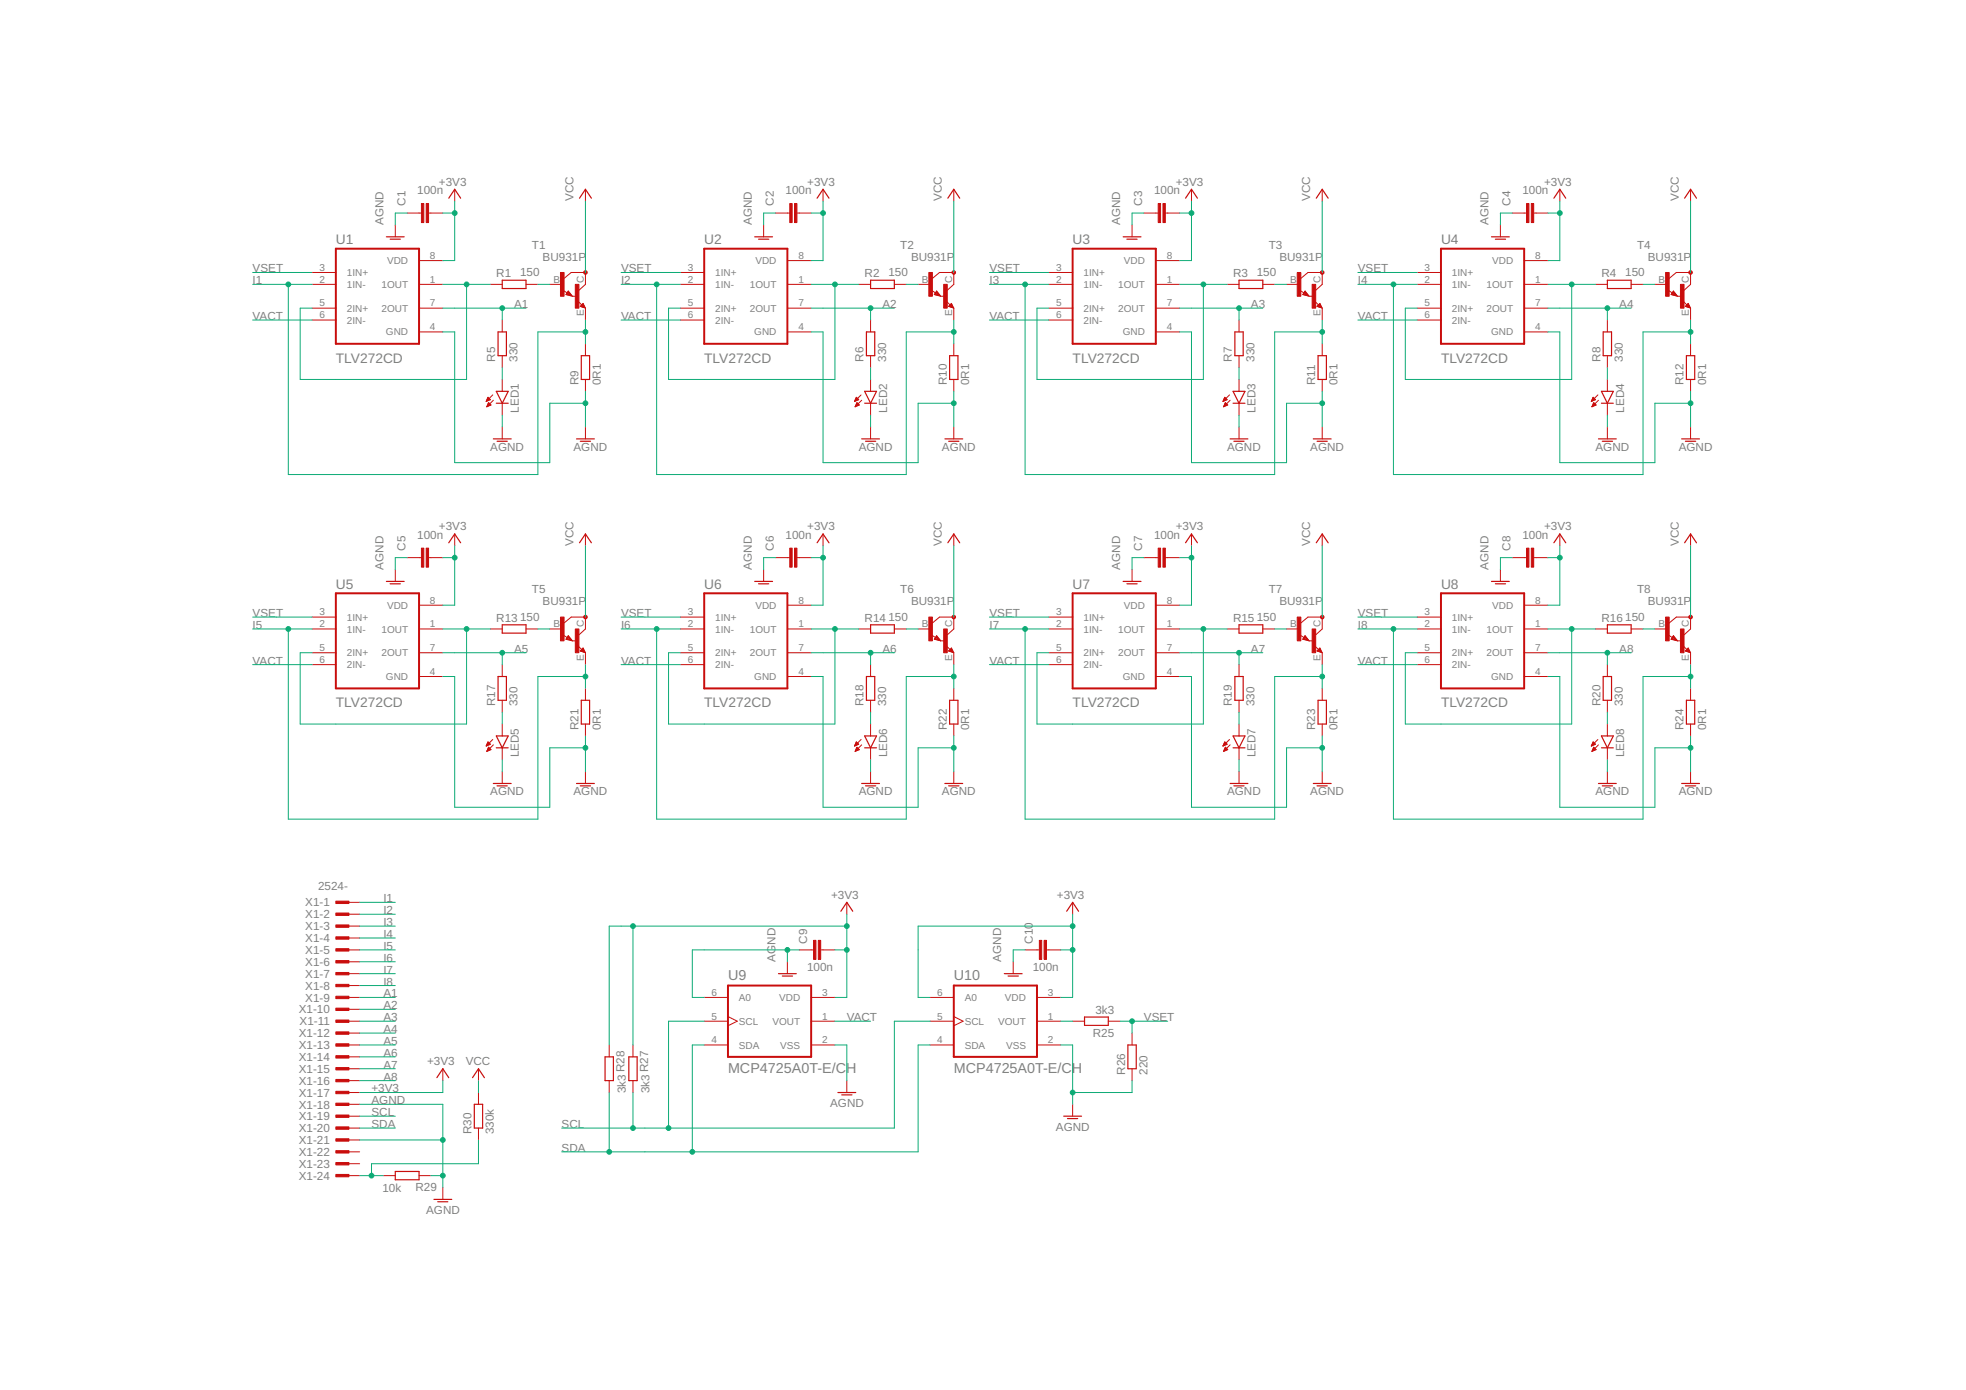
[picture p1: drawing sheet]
<svg xmlns="http://www.w3.org/2000/svg" width="420mm" height="297mm" viewBox="0 0 420 297" stroke-linecap="round" stroke-linejoin="round" font-family="sans-serif">
<g fill="none" stroke="#c90d0c" stroke-width=".21">
<path d="M66.7 58.2h5.1M84.5 48.1v2.5M87 45.5h3.1M89.6 55.7h5M91.6 45.5h3M97.2 40.4v2.6M120.5 59.5l1.6-1.3h3v2.6l-1.4 1.2M125.1 40.4v2.6M145.4 58.2h5.1M163.2 48.1v2.5M165.7 45.5h3.1M168.3 55.7h5.1"/>
<path d="M170.3 45.5h3.1M175.9 40.4v2.6M199.3 59.5l1.5-1.3h3v2.6l-1.4 1.2M203.8 40.4v2.6M224.2 58.2h5M241.9 48.1v2.5M244.5 45.5h3M247 55.7h5.1M249 45.5h3.1M254.6 40.4v2.6M278 59.5l1.5-1.3h3.1v2.6l-1.4 1.2M282.6 40.4v2.6"/>
<path d="M302.9 58.2h5.1M320.7 48.1v2.5M323.2 45.5h3M325.7 55.7h5.1M327.8 45.5h3M333.4 40.4v2.6M356.7 59.5l1.5-1.3h3.1v2.6l-1.4 1.2M361.3 40.4v2.6M66.7 60.8h5.1M66.7 65.8h5.1M66.7 68.4h5.1M89.6 60.8h5"/>
<path d="M89.6 65.8h5M89.6 70.9h5M104.8 60.8h2.5M107.3 68.4v2.5M107.3 76v2.5M112.4 60.8h2.6M117.5 60.8h2.5M120.2 62l1 .6M121.2 62.8l.2-.4 .7 .8-1-.3 .3-.6 .8 .9M121.5 62.2l.8 1.1-1.4-.4zM122.3 63.3h.7M123.5 64.4l.8 .8"/>
<path d="M124.6 64.8l.5 1-1.1-.3zM124.6 65.1l.3 .6-.8-.2 .5-.5 .4 .7M125.1 65.8v2.6M125.1 73.5v2.5M145.4 60.8h5.1M145.4 65.8h5.1M145.4 68.4h5.1M168.3 60.8h5.1M168.3 65.8h5.1M168.3 70.9h5.1M183.5 60.8h2.6M186.1 68.4v2.5"/>
<path d="M186.1 76v2.5M191.1 60.8h2.6M196.2 60.8h2.6M199 62l.9 .6M199.9 62.8l.3-.4 .6 .8-1-.3 .4-.6 .7 .9M200.2 62.2l.8 1.1-1.3-.4zM201 63.3h.7M202.2 64.4l.8 .8M203.3 64.8l.5 1-1.1-.3zM203.3 65.1l.3 .6-.8-.2 .5-.5 .4 .7M203.8 65.8v2.6M203.8 73.5v2.5"/>
<path d="M224.2 60.8h5M224.2 65.8h5M224.2 68.4h5M247 60.8h5.1M247 65.8h5.1M247 70.9h5.1M262.3 60.8h2.5M264.8 68.4v2.5M264.8 76v2.5M269.9 60.8h2.5M275 60.8h2.5M277.7 62l1 .6"/>
<path d="M278.6 62.8l.3-.4 .6 .8-1-.3 .4-.6 .8 .9M278.9 62.2l.9 1.1-1.4-.4zM279.8 63.3h.6M281 64.4l.8 .8M282.1 64.8l.5 1-1.1-.3zM282.1 65.1l.2 .6-.7-.2 .5-.5 .3 .7M282.6 65.8v2.6M282.6 73.5v2.5M302.9 60.8h5.1M302.9 65.8h5.1M302.9 68.4h5.1M325.7 60.8h5.1"/>
<path d="M325.7 65.8h5.1M325.7 70.9h5.1M341 60.8h2.5M343.5 68.4v2.5M343.5 76v2.5M348.6 60.8h2.5M353.7 60.8h2.5M356.4 62l1 .6M357.4 62.8l.2-.4 .6 .8-1-.3 .4-.6 .8 .9M357.6 62.2l.9 1.1-1.4-.4zM358.5 63.3h.6M359.7 64.4l.8 .8"/>
<path d="M360.8 64.8l.5 1-1.1-.3zM360.8 65.1l.2 .6-.7-.2 .5-.5 .4 .7M361.3 65.8v2.6M361.3 73.5v2.5M103.9 85.7h.3M104 85.5h.5M104.1 85.4h.6M104.1 86.9h.1M104.1 85.3h.6M104.1 86.7h.3M104.2 85.2h.4M104.2 86.6h.5"/>
<path d="M104.2 85.1h.3M104.2 86.5h.7M104.3 84.9h.1M104.3 86.4h.5M104.3 84.9l.5 .5-.9 .4zM104.3 86.3h.3M104.4 86.1h.1M104.4 86l.5 .6-.9 .3zM105.3 84.4l-1.4 1.4M105.4 85.5l-1.4 1.4M107.3 81.1v2.5M107.3 86.2v2.5"/>
<path d="M107.3 91.2v2.6M125.1 81.1v2.5M125.1 91.2v2.6M182.7 85.7h.2M182.7 85.5h.5M182.8 85.4h.7M182.8 86.9h.1M182.8 85.3h.6M182.8 86.7h.4M182.9 85.2h.4M182.9 86.6h.6M182.9 85.1h.3"/>
<path d="M182.9 86.5h.7M183 84.9h.1M183 86.4h.5M183 84.9l.5 .5-.9 .4zM183 86.3h.4M183.1 86.1h.1M183.1 86l.5 .6-.8 .3zM184 84.4l-1.4 1.4M184.1 85.5l-1.3 1.4M186.1 81.1v2.5M186.1 86.2v2.5M186.1 91.2v2.6"/>
<path d="M203.8 81.1v2.5M203.8 91.2v2.6M261.4 85.7h.2M261.5 85.5h.4M261.5 85.4h.7M261.5 86.9h.1M261.6 85.3h.5M261.6 86.7h.3M261.6 85.2h.4M261.6 86.6h.6M261.7 85.1h.2M261.7 86.5h.6"/>
<path d="M261.7 84.9h.1M261.7 86.4h.5M261.7 84.9l.6 .5-.9 .4zM261.8 86.3h.3M261.8 86.1h.2M261.9 86l.5 .6-.9 .3zM262.8 84.4l-1.4 1.4M262.9 85.5l-1.4 1.4M264.8 81.1v2.5M264.8 86.2v2.5M264.8 91.2v2.6M282.6 81.1v2.5"/>
<path d="M282.6 91.2v2.6M340.1 85.7h.3M340.2 85.5h.5M340.2 85.4h.7M340.2 86.9h.1M340.3 85.3h.6M340.3 86.7h.3M340.3 85.2h.5M340.3 86.6h.6M340.4 85.1h.2M340.4 86.5h.7M340.4 84.9h.1"/>
<path d="M340.4 86.4h.6M340.5 84.9l.5 .5-.9 .4zM340.5 86.3h.3M340.6 86.1h.1M340.6 86l.5 .6-.9 .3zM341.5 84.4l-1.4 1.4M341.6 85.5l-1.4 1.4M343.5 81.1v2.5M343.5 86.2v2.5M343.5 91.2v2.6M361.3 81.1v2.5M361.3 91.2v2.6"/>
<path d="M87 119.2h3.1M91.6 119.2h3M97.2 114.1v2.5M125.1 114.1v2.5M165.7 119.2h3.1M170.3 119.2h3.1M175.9 114.1v2.5M203.8 114.1v2.5M244.5 119.2h3M249 119.2h3.1M254.6 114.1v2.5M282.6 114.1v2.5"/>
<path d="M323.2 119.2h3M327.8 119.2h3M333.4 114.1v2.5M361.3 114.1v2.5M66.7 131.9h5.1M66.7 134.4h5.1M66.7 139.5h5.1M84.5 121.7v2.5M89.6 134.4h5M89.6 139.5h5M89.6 129.3h5M104.8 134.4h2.5"/>
<path d="M112.4 134.4h2.6M117.5 134.4h2.5M120.2 135.6l1 .6M120.5 133.1l1.6-1.2h3v2.5l-1.4 1.3M121.2 136.4l.2-.3 .7 .7-1-.2 .3-.7 .8 .9M121.5 135.8l.8 1.1-1.4-.3zM122.3 136.9h.7M123.5 138l.8 .8M124.6 138.5l.5 1-1.1-.4zM124.6 138.7l.3 .7-.8-.3 .5-.5 .4 .8M125.1 139.5v2.5M145.4 131.9h5.1"/>
<path d="M145.4 134.4h5.1M145.4 139.5h5.1M163.2 121.7v2.5M168.3 134.4h5.1M168.3 139.5h5.1M168.3 129.3h5.1M183.5 134.4h2.6M191.1 134.4h2.6M196.2 134.4h2.6M199 135.6l.9 .6M199.3 133.1l1.5-1.2h3v2.5l-1.4 1.3M199.9 136.4l.3-.3 .6 .7-1-.2 .4-.7 .7 .9"/>
<path d="M200.2 135.8l.8 1.1-1.3-.3zM201 136.9h.7M202.2 138l.8 .8M203.3 138.5l.5 1-1.1-.4zM203.3 138.7l.3 .7-.8-.3 .5-.5 .4 .8M203.8 139.5v2.5M224.2 131.9h5M224.2 134.4h5M224.2 139.5h5M241.9 121.7v2.5M247 134.4h5.1M247 139.5h5.1"/>
<path d="M247 129.3h5.1M262.3 134.4h2.5M269.9 134.4h2.5M275 134.4h2.5M277.7 135.6l1 .6M278 133.1l1.5-1.2h3.1v2.5l-1.4 1.3M278.6 136.4l.3-.3 .6 .7-1-.2 .4-.7 .8 .9M278.9 135.8l.9 1.1-1.4-.3zM279.8 136.9h.6M281 138l.8 .8M282.1 138.5l.5 1-1.1-.4zM282.1 138.7l.2 .7-.7-.3 .5-.5 .3 .8"/>
<path d="M282.6 139.5v2.5M302.9 131.9h5.1M302.9 134.4h5.1M302.9 139.5h5.1M320.7 121.7v2.5M325.7 134.4h5.1M325.7 139.5h5.1M325.7 129.3h5.1M341 134.4h2.5M348.6 134.4h2.5M353.7 134.4h2.5M356.4 135.6l1 .6"/>
<path d="M356.7 133.1l1.5-1.2h3.1v2.5l-1.4 1.3M357.4 136.4l.2-.3 .6 .7-1-.2 .4-.7 .8 .9M357.6 135.8l.9 1.1-1.4-.3zM358.5 136.9h.6M359.7 138l.8 .8M360.8 138.5l.5 1-1.1-.4zM360.8 138.7l.2 .7-.7-.3 .5-.5 .4 .8M361.3 139.5v2.5M66.7 142h5.1M89.6 144.6h5M103.9 159.4h.2M104 159.2h.3"/>
<path d="M104 159.1h.6M104.1 159h.7M104.1 158.9h.5M104.2 158.8h.3M104.2 158.6h.2M104.3 158.5l.5 .5-.9 .4zM104.3 160h.4M104.3 159.9h.3M104.4 159.7h.1M104.4 159.7l.5 .5-.9 .4zM105.3 158l-1.4 1.4M105.4 159.2l-1.4 1.4"/>
<path d="M107.3 142v2.6M107.3 149.6v2.6M107.3 154.7v2.6M107.3 159.8v2.5M125.1 147.1v2.5M125.1 154.7v2.6M145.4 142h5.1M168.3 144.6h5.1M182.6 159.4h.2M182.7 159.2h.3M182.8 159.1h.5M182.8 159h.7"/>
<path d="M182.9 158.9h.4M182.9 158.8h.3M183 158.6h.1M183 160h.4M183 158.5l.5 .5-.9 .4zM183.1 159.9h.2M183.1 159.7h.1M183.1 159.7l.5 .5-.8 .4zM184 158l-1.4 1.4M184.1 159.2l-1.3 1.4M186.1 142v2.6M186.1 149.6v2.6"/>
<path d="M186.1 154.7v2.6M186.1 159.8v2.5M203.8 147.1v2.5M203.8 154.7v2.6M224.2 142h5M247 144.6h5.1M261.4 159.4h.1M261.4 159.2h.4M261.5 159.1h.6M261.5 159h.7M261.6 158.9h.5M261.6 158.8h.4"/>
<path d="M261.7 158.6h.2M261.7 160h.4M261.7 158.5l.6 .5-.9 .4zM261.8 159.9h.2M261.9 159.7h.1M261.9 159.7l.5 .5-.9 .4zM262.8 158l-1.4 1.4M262.9 159.2l-1.4 1.4M264.8 142v2.6M264.8 149.6v2.6M264.8 154.7v2.6M264.8 159.8v2.5"/>
<path d="M282.6 147.1v2.5M282.6 154.7v2.6M302.9 142h5.1M325.7 144.6h5.1M340.1 159.4h.1M340.2 159.2h.3M340.2 159.1h.6M340.3 159h.6M340.3 158.9h.5M340.4 158.8h.3M340.4 158.6h.2M340.5 160h.4"/>
<path d="M340.5 158.5l.5 .5-.9 .4zM340.5 159.9h.3M340.6 159.7h.1M340.6 159.7l.5 .5-.9 .4zM341.5 158l-1.4 1.4M341.6 159.2l-1.4 1.4M343.5 142v2.6M343.5 149.6v2.6M343.5 154.7v2.6M343.5 159.8v2.5M361.3 147.1v2.5M361.3 154.7v2.6"/>
<path d="M104.1 160.4h.2M104.1 160.3h.5M104.2 160.2h.7M104.2 160.1h.6M107.3 164.9v2.5M125.1 164.9v2.5M182.8 160.4h.2M182.9 160.3h.4M182.9 160.2h.7M183 160.1h.5M186.1 164.9v2.5M203.8 164.9v2.5"/>
<path d="M261.5 160.4h.3M261.6 160.3h.4M261.6 160.2h.7M261.7 160.1h.6M264.8 164.9v2.5M282.6 164.9v2.5M340.3 160.4h.2M340.3 160.3h.5M340.4 160.2h.7M340.4 160.1h.6M343.5 164.9v2.5M361.3 164.9v2.5"/>
<path d="M74.3 192.8h2.6M74.3 195.4h2.6M74.3 197.9h2.6M181 192.8v2.6M229.2 192.8v2.6M74.3 218.2h2.6M74.3 213.1h2.6M74.3 203h2.6M74.3 200.4h2.6M74.3 205.5h2.6M74.3 208.1h2.6M74.3 210.6h2.6"/>
<path d="M74.3 215.7h2.6M150.5 218.2h5.1M150.5 213.1h5.1M155.6 217.2l2 1-2 1M168.3 205.5v2.6M170.8 203h3.1M173.4 218.2h5M173.4 213.1h5M175.4 203h3M198.8 218.2h5M198.8 213.1h5M203.8 217.2l2 1-2 1"/>
<path d="M216.5 205.5v2.6M219.1 203h3M221.6 218.2h5.1M221.6 213.1h5.1M223.6 203h3.1M229.2 218.2h2.6M236.9 218.2h2.5M74.3 223.3h2.6M74.3 220.8h2.6M74.3 225.8h2.6M74.3 228.4h2.6M74.3 230.9h2.6"/>
<path d="M74.3 233.5h2.6M74.3 236h2.6M74.3 238.5h2.6M94.6 228.4v2.5M102.3 228.4v2.5M102.3 233.5v2.5M130.2 223.3v2.5M130.2 230.9v2.6M135.3 223.3v2.5M135.3 230.9v2.6M150.5 223.3h5.1M173.4 223.3h5"/>
<path d="M181 230.9v2.6M198.8 223.3h5M221.6 223.3h5.1M229.2 236v2.5M241.9 220.8v2.5M241.9 228.4v2.5M74.3 241.1h2.6M74.3 243.6h2.6M74.3 246.1h2.6M74.3 248.7h2.6M74.3 251.2h2.6M81.9 251.2h2.6"/>
<path d="M89.6 251.2h2.5M94.6 253.8v2.5M102.3 241.1v2.5"/>
</g>
<g fill="none" stroke="#c90d0c" stroke-width=".25">
<path d="M82.6 50.6h3.8M83.4 51.1h2.2M95.9 42.4l1.3-2 1.2 2M107.3 59.9h5.1v1.8h-5.1zM123.8 42.4l1.3-2 1.3 2M161.3 50.6h3.8M162.1 51.1h2.2M174.6 42.4l1.3-2 1.3 2M186.1 59.9h5v1.8h-5zM202.6 42.4l1.2-2 1.3 2M240 50.6h3.8M240.8 51.1h2.2"/>
<path d="M253.4 42.4l1.2-2 1.3 2M264.8 59.9h5.1v1.8h-5.1zM281.3 42.4l1.3-2 1.2 2M318.7 50.6h3.9M319.6 51.1h2.2M332.1 42.4l1.3-2 1.2 2M343.5 59.9h5.1v1.8h-5.1zM360 42.4l1.3-2 1.3 2M106.4 70.9h1.8v5.1h-1.8zM121.4 62.7v-.2l.5 .6-.7-.3M124.2 76h1.8v5.1h-1.8zM124.6 65.1l-.4 .4 .5 .1-.2-.3"/>
<path d="M185.2 70.9h1.7v5.1h-1.7zM200.2 62.7v-.2l.5 .6-.8-.3M202.9 76h1.8v5.1h-1.8zM203.3 65.1l-.4 .4 .6 .1-.3-.3M263.9 70.9h1.8v5.1h-1.8zM278.9 62.7v-.2l.5 .6-.8-.3M281.7 76h1.8v5.1h-1.8zM282.1 65.1l-.4 .4 .5 .1-.3-.3M342.6 70.9h1.8v5.1h-1.8zM357.6 62.7v-.2l.5 .6-.7-.3M360.4 76h1.8v5.1h-1.8zM360.8 65.1l-.4 .4 .5 .1-.2-.3"/>
<path d="M105.4 93.8h3.8M106.1 83.6h2.5l-1.3 2.6zM106.1 86.2h2.5M106.2 94.3h2.2M123.2 93.8h3.8M124 94.3h2.2M184.1 93.8h3.9M184.8 86.2h2.5M184.8 83.6h2.5l-1.2 2.6zM185 94.3h2.2M201.9 93.8h3.8M202.7 94.3h2.2"/>
<path d="M262.9 93.8h3.8M263.5 86.2h2.6M263.5 83.6h2.6l-1.3 2.6zM263.7 94.3h2.2M280.7 93.8h3.8M281.5 94.3h2.2M341.6 93.8h3.8M342.2 86.2h2.6M342.2 83.6h2.6l-1.3 2.6zM342.4 94.3h2.2M359.4 93.8h3.8M360.2 94.3h2.2"/>
<path d="M95.9 116l1.3-1.9 1.2 1.9M123.8 116l1.3-1.9 1.3 1.9M174.6 116l1.3-1.9 1.3 1.9M202.6 116l1.2-1.9 1.3 1.9M253.4 116l1.2-1.9 1.3 1.9M281.3 116l1.3-1.9 1.2 1.9M332.1 116l1.3-1.9 1.2 1.9M360 116l1.3-1.9 1.3 1.9M82.6 124.2h3.8M83.4 124.8h2.2M107.3 133.5h5.1v1.8h-5.1zM121.4 136.3v-.1l.5 .5-.7-.3"/>
<path d="M124.6 138.7l-.4 .4 .5 .1-.2-.2M161.3 124.2h3.8M162.1 124.8h2.2M186.1 133.5h5v1.8h-5zM200.2 136.3v-.1l.5 .5-.8-.3M203.3 138.7l-.4 .4 .6 .1-.3-.2M240 124.2h3.8M240.8 124.8h2.2M264.8 133.5h5.1v1.8h-5.1zM278.9 136.3v-.1l.5 .5-.8-.3M282.1 138.7l-.4 .4 .5 .1-.3-.2M318.7 124.2h3.9"/>
<path d="M319.6 124.8h2.2M343.5 133.5h5.1v1.8h-5.1zM357.6 136.3v-.1l.5 .5-.7-.3M360.8 138.7l-.4 .4 .5 .1-.2-.2M106.1 157.3h2.5l-1.3 2.5zM106.1 159.8h2.5M106.4 144.6h1.8v5h-1.8zM124.2 149.6h1.8v5.1h-1.8zM184.8 159.8h2.5M184.8 157.3h2.5l-1.2 2.5zM185.2 144.6h1.7v5h-1.7zM202.9 149.6h1.8v5.1h-1.8z"/>
<path d="M263.5 159.8h2.6M263.5 157.3h2.6l-1.3 2.5zM263.9 144.6h1.8v5h-1.8zM281.7 149.6h1.8v5.1h-1.8zM342.2 159.8h2.6M342.2 157.3h2.6l-1.3 2.5zM342.6 144.6h1.8v5h-1.8zM360.4 149.6h1.8v5.1h-1.8zM105.4 167.4h3.8M106.2 167.9h2.2M123.2 167.4h3.8M124 167.9h2.2"/>
<path d="M184.1 167.4h3.9M185 167.9h2.2M201.9 167.4h3.8M202.7 167.9h2.2M262.9 167.4h3.8M263.7 167.9h2.2M280.7 167.4h3.8M281.5 167.9h2.2M341.6 167.4h3.8M342.4 167.9h2.2M359.4 167.4h3.8M360.2 167.9h2.2"/>
<path d="M179.7 194.7l1.3-1.9 1.2 1.9M228 194.7l1.2-1.9 1.3 1.9M166.4 208.1h3.8M167.2 208.6h2.2M214.6 208.1h3.8M215.4 208.6h2.2M231.8 217.3h5.1v1.8h-5.1zM93.4 230.3l1.2-1.9 1.3 1.9M101 230.3l1.3-1.9 1.2 1.9M101.4 236h1.7v5.1h-1.7zM129.3 225.8h1.8v5.1h-1.8zM134.4 225.8h1.8v5.1h-1.8z"/>
<path d="M179.1 233.5h3.8M179.9 234h2.2M227.3 238.5h3.8M228.1 239h2.2M241 223.3h1.8v5.1h-1.8zM84.5 250.3h5.1v1.8h-5.1zM92.7 256.3h3.8M93.5 256.8h2.2"/>
</g>
<g fill="#c90d0c" stroke="#c90d0c" stroke-width=".21">
<circle cx="125.1" cy="131.9" r=".38"/>
<circle cx="203.8" cy="131.9" r=".38"/>
<circle cx="282.6" cy="131.9" r=".38"/>
<circle cx="361.3" cy="131.9" r=".38"/>
<circle cx="125.1" cy="58.2" r=".38"/>
<circle cx="203.8" cy="58.2" r=".38"/>
<circle cx="282.6" cy="58.2" r=".38"/>
<circle cx="361.3" cy="58.2" r=".38"/>
</g>
<g fill="#c90d0c" stroke="#c90d0c" stroke-width=".21">
<path d="M119.8 131.9h.7v5h-.7z"/>
<path d="M123 134.4h.7v5.1h-.7z"/>
<path d="M91.1 117.1h.5v4.1h-.5z"/>
<path d="M90.1 117.1h.5v4.1h-.5z"/>
<path d="M198.5 131.9h.8v5h-.8z"/>
<path d="M201.7 134.4h.7v5.1h-.7z"/>
<path d="M169.8 117.1h.5v4.1h-.5z"/>
<path d="M168.8 117.1h.5v4.1h-.5z"/>
<path d="M277.2 131.9h.8v5h-.8z"/>
<path d="M280.4 134.4h.8v5.1h-.8z"/>
<path d="M248.5 117.1h.5v4.1h-.5z"/>
<path d="M247.5 117.1h.5v4.1h-.5z"/>
<path d="M356 131.9h.7v5h-.7z"/>
<path d="M359.1 134.4h.8v5.1h-.8z"/>
<path d="M327.3 117.1h.5v4.1h-.5z"/>
<path d="M326.2 117.1h.5v4.1h-.5z"/>
<path d="M119.8 58.2h.7v5.1h-.7z"/>
<path d="M123 60.8h.7v5h-.7z"/>
<path d="M91.1 43.5h.5v4.1h-.5z"/>
<path d="M90.1 43.5h.5v4.1h-.5z"/>
<path d="M198.5 58.2h.8v5.1h-.8z"/>
<path d="M201.7 60.8h.7v5h-.7z"/>
<path d="M169.8 43.5h.5v4.1h-.5z"/>
<path d="M168.8 43.5h.5v4.1h-.5z"/>
<path d="M277.2 58.2h.8v5.1h-.8z"/>
<path d="M280.4 60.8h.8v5h-.8z"/>
<path d="M248.5 43.5h.5v4.1h-.5z"/>
<path d="M247.5 43.5h.5v4.1h-.5z"/>
<path d="M356 58.2h.7v5.1h-.7z"/>
<path d="M359.1 60.8h.8v5h-.8z"/>
<path d="M327.3 43.5h.5v4.1h-.5z"/>
<path d="M326.2 43.5h.5v4.1h-.5z"/>
<path d="M174.9 201h.5v4h-.5z"/>
<path d="M173.9 201h.5v4h-.5z"/>
<path d="M223.1 201h.5v4h-.5z"/>
<path d="M222.1 201h.5v4h-.5z"/>
<path d="M71.8 192.6h2.8v.5h-2.8z"/>
<path d="M71.8 195.1h2.8v.5h-2.8z"/>
<path d="M71.8 197.7h2.8v.5h-2.8z"/>
<path d="M71.8 200.2h2.8v.5h-2.8z"/>
<path d="M71.8 202.7h2.8v.5h-2.8z"/>
<path d="M71.8 205.3h2.8v.5h-2.8z"/>
<path d="M71.8 207.8h2.8v.5h-2.8z"/>
<path d="M71.8 210.4h2.8v.5h-2.8z"/>
<path d="M71.8 212.9h2.8v.5h-2.8z"/>
<path d="M71.8 215.4h2.8v.5h-2.8z"/>
<path d="M71.8 218h2.8v.5h-2.8z"/>
<path d="M71.8 220.5h2.8v.5h-2.8z"/>
<path d="M71.8 223.1h2.8v.5h-2.8z"/>
<path d="M71.8 225.6h2.8v.5h-2.8z"/>
<path d="M71.8 228.1h2.8v.5h-2.8z"/>
<path d="M71.8 230.7h2.8v.5h-2.8z"/>
<path d="M71.8 233.2h2.8v.5h-2.8z"/>
<path d="M71.8 235.7h2.8v.5h-2.8z"/>
<path d="M71.8 238.3h2.8v.5h-2.8z"/>
<path d="M71.8 240.8h2.8v.5h-2.8z"/>
<path d="M71.8 243.4h2.8v.5h-2.8z"/>
<path d="M71.8 245.9h2.8v.5h-2.8z"/>
<path d="M71.8 248.4h2.8v.5h-2.8z"/>
<path d="M71.8 251h2.8v.5h-2.8z"/>
</g>
<path d="M71.8 53.1h17.8v20.4h-17.8zM150.5 53.1h17.8v20.4h-17.8zM229.2 53.1h17.8v20.4h-17.8zM308 53.1h17.7v20.4h-17.7zM71.8 126.8h17.8v20.3h-17.8zM150.5 126.8h17.8v20.3h-17.8zM229.2 126.8h17.8v20.3h-17.8zM308 126.8h17.7v20.3h-17.7zM155.6 210.6h17.8v15.2h-17.8zM203.8 210.6h17.8v15.2h-17.8z" fill="none" stroke="#c90d0c" stroke-width=".42"/>
<g fill="none" stroke="#0dab76" stroke-width=".21">
<path d="M54 58.2h12.7M87 45.5h-2.5v2.6M94.6 45.5h2.6M97.2 43v12.7h-2.6M125.1 43v15.2M132.7 58.2h12.7M165.7 45.5h-2.5v2.6M173.4 45.5h2.5M175.9 43v12.7h-2.5M203.8 43v15.2M211.5 58.2h12.7M244.5 45.5h-2.6v2.6"/>
<path d="M252.1 45.5h2.5M254.6 43v12.7h-2.5M282.6 43v15.2M290.2 58.2h12.7M323.2 45.5h-2.5v2.6M330.8 45.5h2.6M333.4 43v12.7h-2.6M361.3 43v15.2M54 68.4h12.7M54 60.8h12.7M61.6 60.8v40.6h53.4v-30.5h10.1M94.6 70.9h2.6v28h20.3v-12.7h7.6"/>
<path d="M94.6 65.8h17.8M94.6 60.8h10.2M99.7 60.8v20.3h-35.5v-15.3h2.5M107.3 65.8v2.6M107.3 78.5v2.6M115 60.8h2.5M125.1 68.4v5.1M132.7 68.4h12.7M132.7 60.8h12.7M140.3 60.8v40.6h53.4v-30.5h10.1M173.4 70.9h2.5v28h20.3v-12.7h7.6M173.4 65.8h17.7"/>
<path d="M173.4 60.8h10.1M178.4 60.8v20.3h-35.5v-15.3h2.5M186.1 65.8v2.6M186.1 78.5v2.6M193.7 60.8h2.5M203.8 68.4v5.1M211.5 68.4h12.7M211.5 60.8h12.7M219.1 60.8v40.6h53.3v-30.5h10.2M252.1 70.9h2.5v28h20.4v-12.7h7.6M252.1 65.8h17.8M252.1 60.8h10.2"/>
<path d="M257.2 60.8v20.3h-35.6v-15.3h2.6M264.8 65.8v2.6M264.8 78.5v2.6M272.4 60.8h2.6M282.6 68.4v5.1M290.2 68.4h12.7M290.2 60.8h12.7M297.8 60.8v40.6h53.3v-30.5h10.2M330.8 70.9h2.6v28h20.3v-12.7h7.6M330.8 65.8h17.8M330.8 60.8h10.2M335.9 60.8v20.3h-35.6v-15.3h2.6"/>
<path d="M343.5 65.8v2.6M343.5 78.5v2.6M351.1 60.8h2.6M361.3 68.4v5.1M107.3 88.7v2.5M125.1 83.6v7.6M186.1 88.7v2.5M203.8 83.6v7.6M264.8 88.7v2.5M282.6 83.6v7.6M343.5 88.7v2.5M361.3 83.6v7.6"/>
<path d="M87 119.2h-2.5v2.5M94.6 119.2h2.6M97.2 116.6v12.7h-2.6M125.1 116.6v15.3M165.7 119.2h-2.5v2.5M173.4 119.2h2.5M175.9 116.6v12.7h-2.5M203.8 116.6v15.3M244.5 119.2h-2.6v2.5M252.1 119.2h2.5M254.6 116.6v12.7h-2.5M282.6 116.6v15.3"/>
<path d="M323.2 119.2h-2.5v2.5M330.8 119.2h2.6M333.4 116.6v12.7h-2.6M361.3 116.6v15.3M54 134.4h12.7M54 131.9h12.7M61.6 134.4v40.6h53.4v-30.4h10.1M94.6 134.4h10.2M94.6 139.5h17.8M99.7 134.4v20.3h-35.5v-15.2h2.5M107.3 139.5v2.5M115 134.4h2.5"/>
<path d="M132.7 134.4h12.7M132.7 131.9h12.7M140.3 134.4v40.6h53.4v-30.4h10.1M173.4 134.4h10.1M173.4 139.5h17.7M178.4 134.4v20.3h-35.5v-15.2h2.5M186.1 139.5v2.5M193.7 134.4h2.5M211.5 134.4h12.7M211.5 131.9h12.7M219.1 134.4v40.6h53.3v-30.4h10.2M252.1 134.4h10.2"/>
<path d="M252.1 139.5h17.8M257.2 134.4v20.3h-35.6v-15.2h2.6M264.8 139.5v2.5M272.4 134.4h2.6M290.2 134.4h12.7M290.2 131.9h12.7M297.8 134.4v40.6h53.3v-30.4h10.2M330.8 134.4h10.2M330.8 139.5h17.8M335.9 134.4v20.3h-35.6v-15.2h2.6M343.5 139.5v2.5M351.1 134.4h2.6"/>
<path d="M54 142h12.7M94.6 144.6h2.6v27.9h20.3v-12.7h7.6M107.3 152.2v2.5M125.1 142v5.1M125.1 157.3v7.6M132.7 142h12.7M173.4 144.6h2.5v27.9h20.3v-12.7h7.6M186.1 152.2v2.5M203.8 142v5.1M203.8 157.3v7.6M211.5 142h12.7M252.1 144.6h2.5v27.9h20.4v-12.7h7.6"/>
<path d="M264.8 152.2v2.5M282.6 142v5.1M282.6 157.3v7.6M290.2 142h12.7M330.8 144.6h2.6v27.9h20.3v-12.7h7.6M343.5 152.2v2.5M361.3 142v5.1M361.3 157.3v7.6M107.3 162.3v2.6M186.1 162.3v2.6M264.8 162.3v2.6M343.5 162.3v2.6"/>
<path d="M76.9 197.9h7.6M76.9 192.8h7.6M76.9 195.4h7.6M135.3 197.9v25.4M181 195.4v17.7h-2.6M181 197.9h-50.8v25.4M229.2 197.9h-33v15.2h2.6M229.2 195.4v17.7h-2.5M76.9 213.1h7.6M76.9 203h7.6M76.9 218.2h7.6M76.9 205.5h7.6"/>
<path d="M76.9 208.1h7.6M76.9 210.6h7.6M76.9 200.4h7.6M76.9 215.7h7.6M150.5 218.2h-7.6v22.9M168.3 203v2.5M170.8 203h-22.8v10.1h2.5M178.4 203h2.6M178.4 218.2h7.7M198.8 218.2h-7.7v22.9h-71.1M219.1 203h-2.6v2.5M226.7 203h2.5"/>
<path d="M226.7 218.2h2.5M239.4 218.2h10.2M241.9 218.2v2.6M76.9 236h17.7v17.8M76.9 223.3h7.6M76.9 220.8h7.6M76.9 225.8h7.6M76.9 228.4h7.6M76.9 230.9h7.6M76.9 238.5h7.6M94.6 230.9v2.6h-17.7M102.3 230.9v2.6"/>
<path d="M130.2 233.5v12.6M135.3 233.5v7.6M150.5 223.3h-2.5v22.8M178.4 223.3h2.6v7.6M198.8 223.3h-2.6v22.8h-76.2M226.7 223.3h2.5v12.7M241.9 230.9v2.6h-12.7M76.9 243.6h17.7M76.9 251.2h5M76.9 241.1h7.6M92.1 251.2h2.5M102.3 243.6v5.1h-22.9v2.5"/>
</g>
<g fill="#0dab76" stroke="#0dab76" stroke-width=".21">
<circle cx="97.2" cy="119.2" r=".51"/>
<circle cx="175.9" cy="119.2" r=".51"/>
<circle cx="254.6" cy="119.2" r=".51"/>
<circle cx="333.4" cy="119.2" r=".51"/>
<circle cx="97.2" cy="45.5" r=".51"/>
<circle cx="175.9" cy="45.5" r=".51"/>
<circle cx="254.6" cy="45.5" r=".51"/>
<circle cx="333.4" cy="45.5" r=".51"/>
<circle cx="181" cy="203" r=".51"/>
<circle cx="181" cy="197.9" r=".51"/>
<circle cx="135.3" cy="197.9" r=".51"/>
<circle cx="229.2" cy="203" r=".51"/>
<circle cx="229.2" cy="197.9" r=".51"/>
<circle cx="125.1" cy="159.8" r=".51"/>
<circle cx="203.8" cy="159.8" r=".51"/>
<circle cx="282.6" cy="159.8" r=".51"/>
<circle cx="361.3" cy="159.8" r=".51"/>
<circle cx="125.1" cy="86.2" r=".51"/>
<circle cx="203.8" cy="86.2" r=".51"/>
<circle cx="282.6" cy="86.2" r=".51"/>
<circle cx="361.3" cy="86.2" r=".51"/>
<circle cx="168.3" cy="203" r=".51"/>
<circle cx="229.2" cy="233.5" r=".51"/>
<circle cx="94.6" cy="243.6" r=".51"/>
<circle cx="94.6" cy="251.2" r=".51"/>
<circle cx="125.1" cy="144.6" r=".51"/>
<circle cx="61.6" cy="134.4" r=".51"/>
<circle cx="99.7" cy="134.4" r=".51"/>
<circle cx="107.3" cy="65.8" r=".51"/>
<circle cx="241.9" cy="218.2" r=".51"/>
<circle cx="203.8" cy="144.6" r=".51"/>
<circle cx="140.3" cy="134.4" r=".51"/>
<circle cx="178.4" cy="134.4" r=".51"/>
<circle cx="282.6" cy="144.6" r=".51"/>
<circle cx="219.1" cy="134.4" r=".51"/>
<circle cx="257.2" cy="134.4" r=".51"/>
<circle cx="361.3" cy="144.6" r=".51"/>
<circle cx="297.8" cy="134.4" r=".51"/>
<circle cx="335.9" cy="134.4" r=".51"/>
<circle cx="125.1" cy="70.9" r=".51"/>
<circle cx="61.6" cy="60.8" r=".51"/>
<circle cx="99.7" cy="60.8" r=".51"/>
<circle cx="203.8" cy="70.9" r=".51"/>
<circle cx="140.3" cy="60.8" r=".51"/>
<circle cx="178.4" cy="60.8" r=".51"/>
<circle cx="282.6" cy="70.9" r=".51"/>
<circle cx="219.1" cy="60.8" r=".51"/>
<circle cx="257.2" cy="60.8" r=".51"/>
<circle cx="361.3" cy="70.9" r=".51"/>
<circle cx="297.8" cy="60.8" r=".51"/>
<circle cx="335.9" cy="60.8" r=".51"/>
<circle cx="186.1" cy="65.8" r=".51"/>
<circle cx="264.8" cy="65.8" r=".51"/>
<circle cx="343.5" cy="65.8" r=".51"/>
<circle cx="107.3" cy="139.5" r=".51"/>
<circle cx="186.1" cy="139.5" r=".51"/>
<circle cx="264.8" cy="139.5" r=".51"/>
<circle cx="343.5" cy="139.5" r=".51"/>
<circle cx="142.9" cy="241.1" r=".51"/>
<circle cx="135.3" cy="241.1" r=".51"/>
<circle cx="148" cy="246.1" r=".51"/>
<circle cx="130.2" cy="246.1" r=".51"/>
<circle cx="79.4" cy="251.2" r=".51"/>
</g>
<g font-size="3.1" fill="#808080">
<text x="155.6" y="209.3">U9</text>
<text x="203.8" y="209.3">U10</text>
<text x="155.6" y="229.3">MCP4725A0T-E/CH</text>
<text x="203.8" y="229.3">MCP4725A0T-E/CH</text>
</g>
<g font-size="2.9" fill="#808080">
<text x="71.8" y="52.2">U1</text>
<text x="150.5" y="52.2">U2</text>
<text x="229.2" y="52.2">U3</text>
<text x="308" y="52.2">U4</text>
<text x="71.8" y="77.5">TLV272CD</text>
<text x="150.5" y="77.5">TLV272CD</text>
<text x="229.2" y="77.5">TLV272CD</text>
<text x="308" y="77.5">TLV272CD</text>
<text x="71.8" y="125.8">U5</text>
<text x="150.5" y="125.8">U6</text>
<text x="229.2" y="125.8">U7</text>
<text x="308" y="125.8">U8</text>
<text x="71.8" y="151.1">TLV272CD</text>
<text x="150.5" y="151.1">TLV272CD</text>
<text x="229.2" y="151.1">TLV272CD</text>
<text x="308" y="151.1">TLV272CD</text>
</g>
<g font-size="2.5" fill="#808080">
<text x="89.2" y="41.5">100n</text>
<text x="93.8" y="39.7">+3V3</text>
<text x="167.9" y="41.5">100n</text>
<text x="172.5" y="39.7">+3V3</text>
<text x="246.6" y="41.5">100n</text>
<text x="251.3" y="39.7">+3V3</text>
<text x="325.4" y="41.5">100n</text>
<text x="330" y="39.7">+3V3</text>
<text x="86.6" y="44" transform="rotate(-90 86.6 44)">C1</text>
<text x="122.6" y="43" transform="rotate(-90 122.6 43)">VCC</text>
<text x="165.4" y="44" transform="rotate(-90 165.4 44)">C2</text>
<text x="201.3" y="43" transform="rotate(-90 201.3 43)">VCC</text>
<text x="244.1" y="44" transform="rotate(-90 244.1 44)">C3</text>
<text x="280" y="43" transform="rotate(-90 280 43)">VCC</text>
<text x="322.8" y="44" transform="rotate(-90 322.8 44)">C4</text>
<text x="358.8" y="43" transform="rotate(-90 358.8 43)">VCC</text>
<text x="81.9" y="48.1" transform="rotate(-90 81.9 48.1)">AGND</text>
<text x="113.7" y="53.1">T1</text>
<text x="160.7" y="48.1" transform="rotate(-90 160.7 48.1)">AGND</text>
<text x="192.4" y="53.1">T2</text>
<text x="239.4" y="48.1" transform="rotate(-90 239.4 48.1)">AGND</text>
<text x="271.1" y="53.1">T3</text>
<text x="318.1" y="48.1" transform="rotate(-90 318.1 48.1)">AGND</text>
<text x="349.9" y="53.1">T4</text>
<text x="54" y="58.2">VSET</text>
<text x="106.1" y="59.3">R1</text>
<text x="111.1" y="59">150</text>
<text x="116" y="55.7">BU931P</text>
<text x="132.7" y="58.2">VSET</text>
<text x="184.8" y="59.3">R2</text>
<text x="189.9" y="59">150</text>
<text x="194.7" y="55.7">BU931P</text>
<text x="211.5" y="58.2">VSET</text>
<text x="263.5" y="59.3">R3</text>
<text x="268.6" y="59">150</text>
<text x="273.4" y="55.7">BU931P</text>
<text x="290.2" y="58.2">VSET</text>
<text x="342.2" y="59.3">R4</text>
<text x="347.3" y="59">150</text>
<text x="352.2" y="55.7">BU931P</text>
<text x="54" y="60.8">I1</text>
<text x="109.9" y="65.8">A1</text>
<text x="132.7" y="60.8">I2</text>
<text x="188.6" y="65.8">A2</text>
<text x="211.5" y="60.8">I3</text>
<text x="267.3" y="65.8">A3</text>
<text x="290.2" y="60.8">I4</text>
<text x="346.1" y="65.8">A4</text>
<text x="54" y="68.4">VACT</text>
<text x="132.7" y="68.4">VACT</text>
<text x="211.5" y="68.4">VACT</text>
<text x="290.2" y="68.4">VACT</text>
<text x="105.8" y="77.3" transform="rotate(-90 105.8 77.3)">R5</text>
<text x="110.6" y="77.3" transform="rotate(-90 110.6 77.3)">330</text>
<text x="184.6" y="77.3" transform="rotate(-90 184.6 77.3)">R6</text>
<text x="189.4" y="77.3" transform="rotate(-90 189.4 77.3)">330</text>
<text x="263.3" y="77.3" transform="rotate(-90 263.3 77.3)">R7</text>
<text x="268.1" y="77.3" transform="rotate(-90 268.1 77.3)">330</text>
<text x="342" y="77.3" transform="rotate(-90 342 77.3)">R8</text>
<text x="346.8" y="77.3" transform="rotate(-90 346.8 77.3)">330</text>
<text x="123.6" y="82.4" transform="rotate(-90 123.6 82.4)">R9</text>
<text x="128.4" y="82.4" transform="rotate(-90 128.4 82.4)">0R1</text>
<text x="202.3" y="82.4" transform="rotate(-90 202.3 82.4)">R10</text>
<text x="207.1" y="82.4" transform="rotate(-90 207.1 82.4)">0R1</text>
<text x="281.1" y="82.4" transform="rotate(-90 281.1 82.4)">R11</text>
<text x="285.9" y="82.4" transform="rotate(-90 285.9 82.4)">0R1</text>
<text x="359.8" y="82.4" transform="rotate(-90 359.8 82.4)">R12</text>
<text x="364.6" y="82.4" transform="rotate(-90 364.6 82.4)">0R1</text>
<text x="110.9" y="88.2" transform="rotate(-90 110.9 88.2)">LED1</text>
<text x="189.6" y="88.2" transform="rotate(-90 189.6 88.2)">LED2</text>
<text x="268.3" y="88.2" transform="rotate(-90 268.3 88.2)">LED3</text>
<text x="347.1" y="88.2" transform="rotate(-90 347.1 88.2)">LED4</text>
<text x="104.8" y="96.3">AGND</text>
<text x="122.6" y="96.3">AGND</text>
<text x="183.5" y="96.3">AGND</text>
<text x="201.3" y="96.3">AGND</text>
<text x="262.2" y="96.3">AGND</text>
<text x="280" y="96.3">AGND</text>
<text x="341" y="96.3">AGND</text>
<text x="358.8" y="96.3">AGND</text>
<text x="93.8" y="113.3">+3V3</text>
<text x="172.5" y="113.3">+3V3</text>
<text x="251.3" y="113.3">+3V3</text>
<text x="330" y="113.3">+3V3</text>
<text x="86.6" y="117.7" transform="rotate(-90 86.6 117.7)">C5</text>
<text x="89.2" y="115.1">100n</text>
<text x="122.6" y="116.6" transform="rotate(-90 122.6 116.6)">VCC</text>
<text x="165.4" y="117.7" transform="rotate(-90 165.4 117.7)">C6</text>
<text x="167.9" y="115.1">100n</text>
<text x="201.3" y="116.6" transform="rotate(-90 201.3 116.6)">VCC</text>
<text x="244.1" y="117.7" transform="rotate(-90 244.1 117.7)">C7</text>
<text x="246.6" y="115.1">100n</text>
<text x="280" y="116.6" transform="rotate(-90 280 116.6)">VCC</text>
<text x="322.8" y="117.7" transform="rotate(-90 322.8 117.7)">C8</text>
<text x="325.4" y="115.1">100n</text>
<text x="358.8" y="116.6" transform="rotate(-90 358.8 116.6)">VCC</text>
<text x="81.9" y="121.7" transform="rotate(-90 81.9 121.7)">AGND</text>
<text x="160.7" y="121.7" transform="rotate(-90 160.7 121.7)">AGND</text>
<text x="239.4" y="121.7" transform="rotate(-90 239.4 121.7)">AGND</text>
<text x="318.1" y="121.7" transform="rotate(-90 318.1 121.7)">AGND</text>
<text x="54" y="131.9">VSET</text>
<text x="113.7" y="126.8">T5</text>
<text x="116" y="129.3">BU931P</text>
<text x="132.7" y="131.9">VSET</text>
<text x="192.4" y="126.8">T6</text>
<text x="194.7" y="129.3">BU931P</text>
<text x="211.5" y="131.9">VSET</text>
<text x="271.1" y="126.8">T7</text>
<text x="273.4" y="129.3">BU931P</text>
<text x="290.2" y="131.9">VSET</text>
<text x="349.9" y="126.8">T8</text>
<text x="352.2" y="129.3">BU931P</text>
<text x="54" y="134.4">I5</text>
<text x="106.1" y="132.9">R13</text>
<text x="111.1" y="132.6">150</text>
<text x="132.7" y="134.4">I6</text>
<text x="184.8" y="132.9">R14</text>
<text x="189.9" y="132.6">150</text>
<text x="211.5" y="134.4">I7</text>
<text x="263.5" y="132.9">R15</text>
<text x="268.6" y="132.6">150</text>
<text x="290.2" y="134.4">I8</text>
<text x="342.2" y="132.9">R16</text>
<text x="347.3" y="132.6">150</text>
<text x="54" y="142">VACT</text>
<text x="109.9" y="139.5">A5</text>
<text x="132.7" y="142">VACT</text>
<text x="188.6" y="139.5">A6</text>
<text x="211.5" y="142">VACT</text>
<text x="267.3" y="139.5">A7</text>
<text x="290.2" y="142">VACT</text>
<text x="346.1" y="139.5">A8</text>
<text x="105.8" y="150.9" transform="rotate(-90 105.8 150.9)">R17</text>
<text x="110.6" y="150.9" transform="rotate(-90 110.6 150.9)">330</text>
<text x="184.6" y="150.9" transform="rotate(-90 184.6 150.9)">R18</text>
<text x="189.4" y="150.9" transform="rotate(-90 189.4 150.9)">330</text>
<text x="263.3" y="150.9" transform="rotate(-90 263.3 150.9)">R19</text>
<text x="268.1" y="150.9" transform="rotate(-90 268.1 150.9)">330</text>
<text x="342" y="150.9" transform="rotate(-90 342 150.9)">R20</text>
<text x="346.8" y="150.9" transform="rotate(-90 346.8 150.9)">330</text>
<text x="110.9" y="161.8" transform="rotate(-90 110.9 161.8)">LED5</text>
<text x="123.6" y="156" transform="rotate(-90 123.6 156)">R21</text>
<text x="128.4" y="156" transform="rotate(-90 128.4 156)">0R1</text>
<text x="189.6" y="161.8" transform="rotate(-90 189.6 161.8)">LED6</text>
<text x="202.3" y="156" transform="rotate(-90 202.3 156)">R22</text>
<text x="207.1" y="156" transform="rotate(-90 207.1 156)">0R1</text>
<text x="268.3" y="161.8" transform="rotate(-90 268.3 161.8)">LED7</text>
<text x="281.1" y="156" transform="rotate(-90 281.1 156)">R23</text>
<text x="285.9" y="156" transform="rotate(-90 285.9 156)">0R1</text>
<text x="347.1" y="161.8" transform="rotate(-90 347.1 161.8)">LED8</text>
<text x="359.8" y="156" transform="rotate(-90 359.8 156)">R24</text>
<text x="364.6" y="156" transform="rotate(-90 364.6 156)">0R1</text>
<text x="104.8" y="170">AGND</text>
<text x="122.6" y="170">AGND</text>
<text x="183.5" y="170">AGND</text>
<text x="201.3" y="170">AGND</text>
<text x="262.2" y="170">AGND</text>
<text x="280" y="170">AGND</text>
<text x="341" y="170">AGND</text>
<text x="358.8" y="170">AGND</text>
<text x="68" y="190.2">2524-</text>
<text x="65.2" y="193.7">X1-1</text>
<text x="65.2" y="196.3">X1-2</text>
<text x="81.9" y="192.8">I1</text>
<text x="81.9" y="195.4">I2</text>
<text x="81.9" y="197.9">I3</text>
<text x="177.6" y="192.1">+3V3</text>
<text x="225.9" y="192.1">+3V3</text>
<text x="65.2" y="198.8">X1-3</text>
<text x="65.2" y="201.3">X1-4</text>
<text x="65.2" y="203.9">X1-5</text>
<text x="81.9" y="203">I5</text>
<text x="81.9" y="200.4">I4</text>
<text x="172.5" y="201.7" transform="rotate(-90 172.5 201.7)">C9</text>
<text x="220.7" y="201.7" transform="rotate(-90 220.7 201.7)">C10</text>
<text x="65.2" y="206.4">X1-6</text>
<text x="65.2" y="209">X1-7</text>
<text x="81.9" y="205.5">I6</text>
<text x="81.9" y="208.1">I7</text>
<text x="165.7" y="205.5" transform="rotate(-90 165.7 205.5)">AGND</text>
<text x="172.5" y="207.6">100n</text>
<text x="214" y="205.5" transform="rotate(-90 214 205.5)">AGND</text>
<text x="220.7" y="207.6">100n</text>
<text x="65.2" y="211.5">X1-8</text>
<text x="65.2" y="214">X1-9</text>
<text x="81.9" y="213.1">A1</text>
<text x="81.9" y="210.6">I8</text>
<text x="81.9" y="215.7">A2</text>
<text x="63.8" y="216.6">X1-10</text>
<text x="63.8" y="221.6">X1-12</text>
<text x="64" y="219.1">X1-11</text>
<text x="81.9" y="218.2">A3</text>
<text x="81.9" y="220.8">A4</text>
<text x="181" y="218.2">VACT</text>
<text x="233.5" y="221.5">R25</text>
<text x="234.1" y="216.7">3k3</text>
<text x="244.5" y="218.2">VSET</text>
<text x="63.8" y="224.2">X1-13</text>
<text x="63.8" y="226.7">X1-14</text>
<text x="81.9" y="223.3">A5</text>
<text x="81.9" y="225.8">A6</text>
<text x="91.3" y="227.6">+3V3</text>
<text x="99.5" y="227.6">VCC</text>
<text x="63.8" y="229.3">X1-15</text>
<text x="63.8" y="231.8">X1-16</text>
<text x="79.4" y="233.5">+3V3</text>
<text x="81.9" y="228.4">A7</text>
<text x="81.9" y="230.9">A8</text>
<text x="133.7" y="233.7" transform="rotate(-90 133.7 233.7)">3k3 R28</text>
<text x="138.8" y="233.7" transform="rotate(-90 138.8 233.7)">3k3 R27</text>
<text x="240.4" y="229.6" transform="rotate(-90 240.4 229.6)">R26</text>
<text x="245.2" y="229.6" transform="rotate(-90 245.2 229.6)">220</text>
<text x="63.8" y="234.3">X1-17</text>
<text x="63.8" y="236.9">X1-18</text>
<text x="63.8" y="239.4">X1-19</text>
<text x="79.4" y="236">AGND</text>
<text x="79.4" y="238.5">SCL</text>
<text x="177.4" y="236.5">AGND</text>
<text x="63.8" y="242">X1-20</text>
<text x="63.8" y="244.5">X1-21</text>
<text x="79.4" y="241.1">SDA</text>
<text x="100.8" y="242.3" transform="rotate(-90 100.8 242.3)">R30</text>
<text x="105.6" y="242.3" transform="rotate(-90 105.6 242.3)">330k</text>
<text x="120" y="241.1">SCL</text>
<text x="225.7" y="241.6">AGND</text>
<text x="63.8" y="247">X1-22</text>
<text x="63.8" y="249.6">X1-23</text>
<text x="120" y="246.2">SDA</text>
<text x="63.8" y="252.1">X1-24</text>
<text x="81.7" y="254.8">10k</text>
<text x="88.8" y="254.5">R29</text>
<text x="91.1" y="259.4">AGND</text>
</g>
<g font-size="2.1" fill="#808080">
<text x="68.3" y="57.9">3</text>
<text x="74.1" y="59">1IN+</text>
<text x="82.7" y="56.5">VDD</text>
<text x="91.9" y="55.3">8</text>
<text x="147" y="57.9">3</text>
<text x="152.8" y="59">1IN+</text>
<text x="161.4" y="56.5">VDD</text>
<text x="170.6" y="55.3">8</text>
<text x="225.7" y="57.9">3</text>
<text x="231.6" y="59">1IN+</text>
<text x="240.2" y="56.5">VDD</text>
<text x="249.3" y="55.3">8</text>
<text x="304.4" y="57.9">3</text>
<text x="310.3" y="59">1IN+</text>
<text x="318.9" y="56.5">VDD</text>
<text x="328.1" y="55.3">8</text>
<text x="68.3" y="60.4">2</text>
<text x="68.3" y="65.5">5</text>
<text x="74.1" y="61.5">1IN-</text>
<text x="81.5" y="61.5">1OUT</text>
<text x="91.9" y="60.4">1</text>
<text x="91.9" y="65.5">7</text>
<text x="118.3" y="60.4">B</text>
<text x="124.8" y="60.4" transform="rotate(-90 124.8 60.4)">C</text>
<text x="147" y="60.4">2</text>
<text x="147" y="65.5">5</text>
<text x="152.8" y="61.5">1IN-</text>
<text x="160.3" y="61.5">1OUT</text>
<text x="170.6" y="60.4">1</text>
<text x="170.6" y="65.5">7</text>
<text x="197" y="60.4">B</text>
<text x="203.5" y="60.4" transform="rotate(-90 203.5 60.4)">C</text>
<text x="225.7" y="60.4">2</text>
<text x="225.7" y="65.5">5</text>
<text x="231.6" y="61.5">1IN-</text>
<text x="239" y="61.5">1OUT</text>
<text x="249.3" y="60.4">1</text>
<text x="249.3" y="65.5">7</text>
<text x="275.7" y="60.4">B</text>
<text x="282.2" y="60.4" transform="rotate(-90 282.2 60.4)">C</text>
<text x="304.4" y="60.4">2</text>
<text x="304.4" y="65.5">5</text>
<text x="310.3" y="61.5">1IN-</text>
<text x="317.7" y="61.5">1OUT</text>
<text x="328.1" y="60.4">1</text>
<text x="328.1" y="65.5">7</text>
<text x="354.4" y="60.4">B</text>
<text x="360.9" y="60.4" transform="rotate(-90 360.9 60.4)">C</text>
<text x="68.3" y="68">6</text>
<text x="74.1" y="66.6">2IN+</text>
<text x="74.1" y="69.1">2IN-</text>
<text x="81.5" y="66.6">2OUT</text>
<text x="82.5" y="71.7">GND</text>
<text x="91.9" y="70.6">4</text>
<text x="124.8" y="67.6" transform="rotate(-90 124.8 67.6)">E</text>
<text x="147" y="68">6</text>
<text x="152.8" y="66.6">2IN+</text>
<text x="152.8" y="69.1">2IN-</text>
<text x="160.3" y="66.6">2OUT</text>
<text x="161.2" y="71.7">GND</text>
<text x="170.6" y="70.6">4</text>
<text x="203.5" y="67.6" transform="rotate(-90 203.5 67.6)">E</text>
<text x="225.7" y="68">6</text>
<text x="231.6" y="66.6">2IN+</text>
<text x="231.6" y="69.1">2IN-</text>
<text x="239" y="66.6">2OUT</text>
<text x="239.9" y="71.7">GND</text>
<text x="249.3" y="70.6">4</text>
<text x="282.2" y="67.6" transform="rotate(-90 282.2 67.6)">E</text>
<text x="304.4" y="68">6</text>
<text x="310.3" y="66.6">2IN+</text>
<text x="310.3" y="69.1">2IN-</text>
<text x="317.7" y="66.6">2OUT</text>
<text x="318.7" y="71.7">GND</text>
<text x="328.1" y="70.6">4</text>
<text x="360.9" y="67.6" transform="rotate(-90 360.9 67.6)">E</text>
<text x="68.3" y="131.5">3</text>
<text x="82.7" y="130.1">VDD</text>
<text x="91.9" y="129">8</text>
<text x="147" y="131.5">3</text>
<text x="161.4" y="130.1">VDD</text>
<text x="170.6" y="129">8</text>
<text x="225.7" y="131.5">3</text>
<text x="240.2" y="130.1">VDD</text>
<text x="249.3" y="129">8</text>
<text x="304.4" y="131.5">3</text>
<text x="318.9" y="130.1">VDD</text>
<text x="328.1" y="129">8</text>
<text x="68.3" y="134.1">2</text>
<text x="74.1" y="132.6">1IN+</text>
<text x="74.1" y="135.2">1IN-</text>
<text x="81.5" y="135.2">1OUT</text>
<text x="91.9" y="134.1">1</text>
<text x="118.3" y="134.1">B</text>
<text x="124.8" y="134.1" transform="rotate(-90 124.8 134.1)">C</text>
<text x="147" y="134.1">2</text>
<text x="152.8" y="132.6">1IN+</text>
<text x="152.8" y="135.2">1IN-</text>
<text x="160.3" y="135.2">1OUT</text>
<text x="170.6" y="134.1">1</text>
<text x="197" y="134.1">B</text>
<text x="203.5" y="134.1" transform="rotate(-90 203.5 134.1)">C</text>
<text x="225.7" y="134.1">2</text>
<text x="231.6" y="132.6">1IN+</text>
<text x="231.6" y="135.2">1IN-</text>
<text x="239" y="135.2">1OUT</text>
<text x="249.3" y="134.1">1</text>
<text x="275.7" y="134.1">B</text>
<text x="282.2" y="134.1" transform="rotate(-90 282.2 134.1)">C</text>
<text x="304.4" y="134.1">2</text>
<text x="310.3" y="132.6">1IN+</text>
<text x="310.3" y="135.2">1IN-</text>
<text x="317.7" y="135.2">1OUT</text>
<text x="328.1" y="134.1">1</text>
<text x="354.4" y="134.1">B</text>
<text x="360.9" y="134.1" transform="rotate(-90 360.9 134.1)">C</text>
<text x="68.3" y="139.1">5</text>
<text x="68.3" y="141.7">6</text>
<text x="74.1" y="140.3">2IN+</text>
<text x="74.1" y="142.8">2IN-</text>
<text x="81.5" y="140.3">2OUT</text>
<text x="91.9" y="139.1">7</text>
<text x="124.8" y="141.3" transform="rotate(-90 124.8 141.3)">E</text>
<text x="147" y="139.1">5</text>
<text x="147" y="141.7">6</text>
<text x="152.8" y="140.3">2IN+</text>
<text x="152.8" y="142.8">2IN-</text>
<text x="160.3" y="140.3">2OUT</text>
<text x="170.6" y="139.1">7</text>
<text x="203.5" y="141.3" transform="rotate(-90 203.5 141.3)">E</text>
<text x="225.7" y="139.1">5</text>
<text x="225.7" y="141.7">6</text>
<text x="231.6" y="140.3">2IN+</text>
<text x="231.6" y="142.8">2IN-</text>
<text x="239" y="140.3">2OUT</text>
<text x="249.3" y="139.1">7</text>
<text x="282.2" y="141.3" transform="rotate(-90 282.2 141.3)">E</text>
<text x="304.4" y="139.1">5</text>
<text x="304.4" y="141.7">6</text>
<text x="310.3" y="140.3">2IN+</text>
<text x="310.3" y="142.8">2IN-</text>
<text x="317.7" y="140.3">2OUT</text>
<text x="328.1" y="139.1">7</text>
<text x="360.9" y="141.3" transform="rotate(-90 360.9 141.3)">E</text>
<text x="82.5" y="145.3">GND</text>
<text x="91.9" y="144.2">4</text>
<text x="161.2" y="145.3">GND</text>
<text x="170.6" y="144.2">4</text>
<text x="239.9" y="145.3">GND</text>
<text x="249.3" y="144.2">4</text>
<text x="318.7" y="145.3">GND</text>
<text x="328.1" y="144.2">4</text>
<text x="152.1" y="212.8">6</text>
<text x="157.9" y="213.9">A0</text>
<text x="166.5" y="213.9">VDD</text>
<text x="175.7" y="212.8">3</text>
<text x="200.3" y="212.8">6</text>
<text x="206.2" y="213.9">A0</text>
<text x="214.8" y="213.9">VDD</text>
<text x="224" y="212.8">3</text>
<text x="152.1" y="217.9">5</text>
<text x="157.9" y="219">SCL</text>
<text x="165.1" y="219">VOUT</text>
<text x="175.7" y="217.9">1</text>
<text x="200.3" y="217.9">5</text>
<text x="206.2" y="219">SCL</text>
<text x="213.3" y="219">VOUT</text>
<text x="224" y="217.9">1</text>
<text x="152.1" y="222.9">4</text>
<text x="157.9" y="224.1">SDA</text>
<text x="166.7" y="224.1">VSS</text>
<text x="175.7" y="222.9">2</text>
<text x="200.3" y="222.9">4</text>
<text x="206.2" y="224.1">SDA</text>
<text x="215" y="224.1">VSS</text>
<text x="224" y="222.9">2</text>
</g>
</svg>
